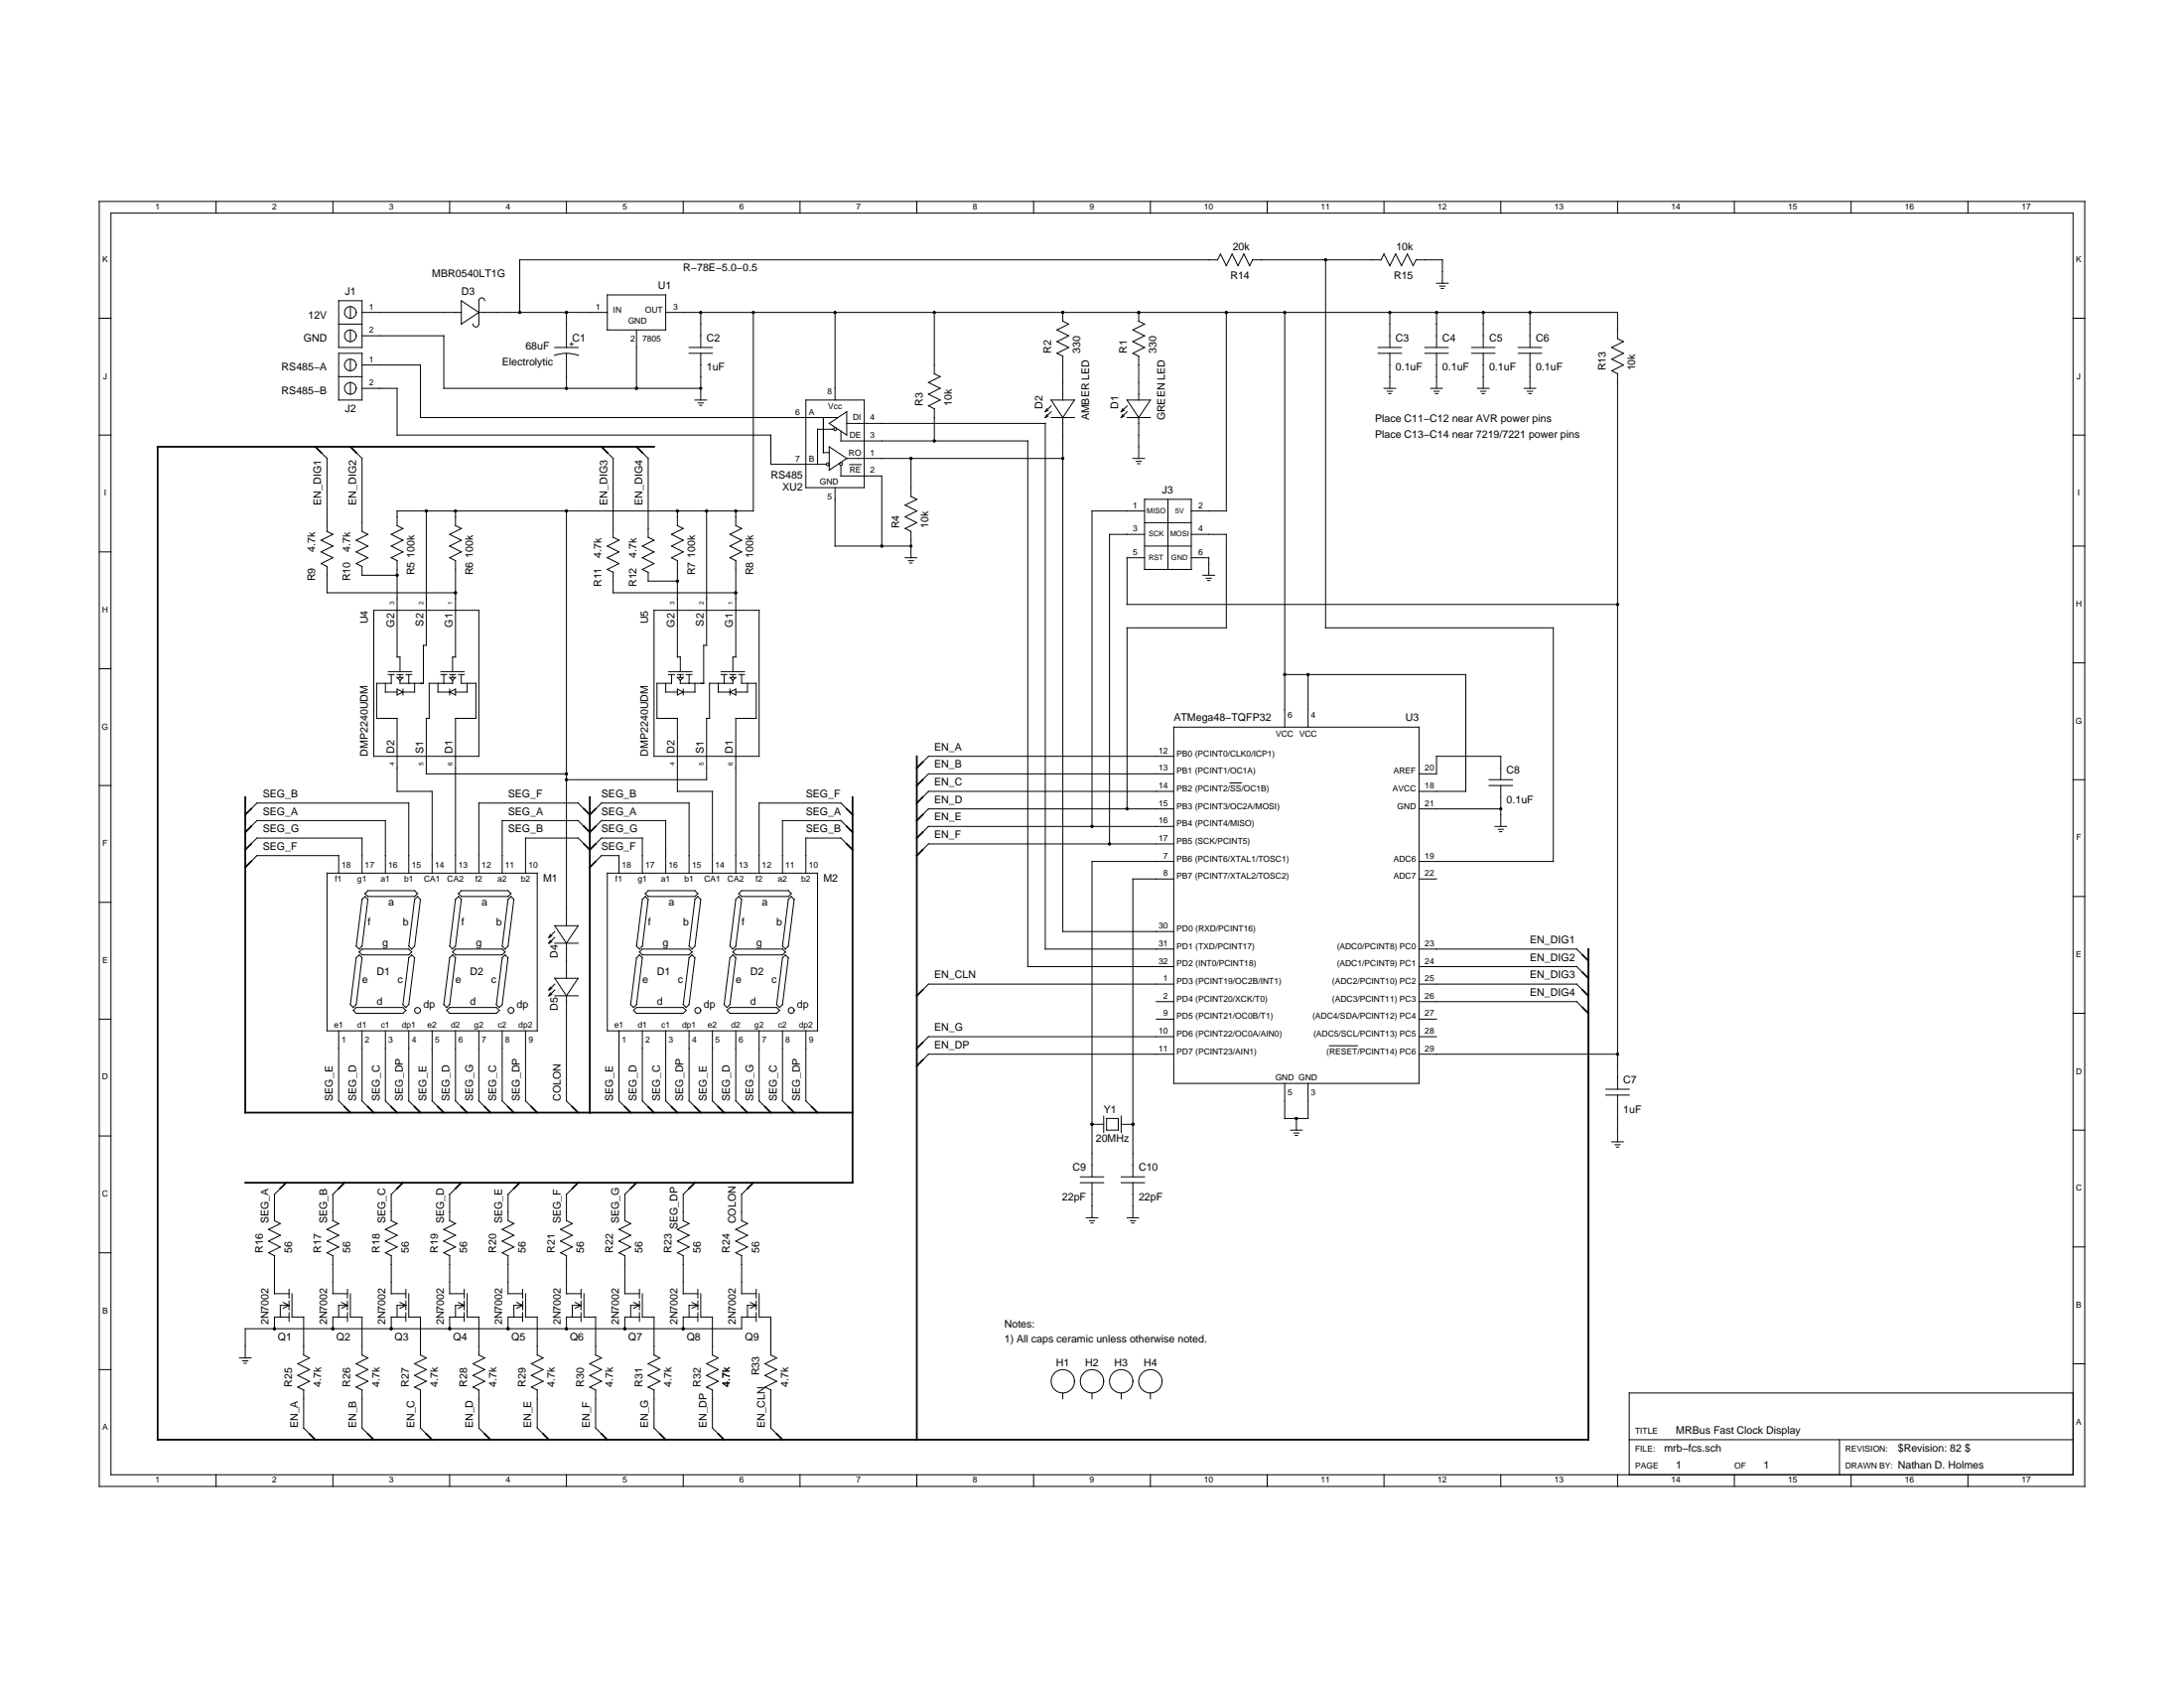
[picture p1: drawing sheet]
<svg xmlns="http://www.w3.org/2000/svg" width="279mm" height="216mm" viewBox="0 0 279 216" stroke-linecap="round" stroke-linejoin="round" font-family="sans-serif">
<g fill="none" stroke="#000" stroke-width=".13">
<path d="M12.7 25.8h254v164.3h-254zM14.2 27.3h251v161.3h-251zM27.6 25.8v1.5M42.6 25.8v1.5M43.3 38.5h3v5.9h-3zM44.8 39.2v1.5M46.3 40h12.7M57.5 25.8v1.5M59 38.5l2.3 1.5-2.3 1.5zM61.3 40h16.4M62 38.5a.37 .37 0 0 0-.4-.4 .37 .37 0 0 0-.3 .4v3a.37 .37 0 0 1-.4 .3 .37 .37 0 0 1-.4-.3M72.5 25.8v1.5"/>
<path d="M72.5 40v4.4M77.7 37.7h7.5v4.5h-7.5zM85.2 40h121.7v3.3l.8 .4-1.5 .7 1.5 .8-1.5 .7 1.5 .8-1.5 .7 .7 .4M87.4 25.8v1.5M89.6 40v4.4M96.4 40v25.4h-45.6v1.8l.7 .4-1.4 .7 1.4 .8-1.4 .7 1.4 .8-1.4 .7 .7 .4M102.3 25.8v1.5M106.8 40v11.2M117.3 25.8v1.5M119.5 40v7.8l.8 .4-1.5 .7 1.5 .8-1.5 .7 1.5 .8-1.5 .7 .7 .4M132.2 25.8v1.5M136 40v1.1l.7 .4-1.5 .7 1.5 .7-1.5 .8 1.5 .7-1.5 .8 .8 .4v5.6"/>
<path d="M145.7 40v1.1l.7 .4-1.5 .7 1.5 .7-1.5 .8 1.5 .7-1.5 .8 .8 .4v5.6M147.2 25.8v1.5M156.9 40v25.4h-4.5M162.1 25.8v1.5M164.4 40v53M169.6 33.2v47.1h29.1v29.9h-17.2M177.1 25.8v1.5M177.8 40v4.4M181.1 33.2h3.4v3M181.2 33.2l-.4 .8-.8-1.5-.7 1.5-.8-1.5-.7 1.5-.7-1.5-.4 .7h-16.5l-.3 .8-.8-1.5-.7 1.5-.8-1.5-.7 1.5-.8-1.5-.3 .7h-89.3v6.8M183.8 40v4.4M183.8 36.2h1.5"/>
<path d="M184.2 36.6h.7M184.4 36.9h.3M189.8 40v4.4M192 25.8v1.5M195.7 40v4.4M206.9 25.8v1.5M221.9 25.8v1.5M236.8 25.8v1.5M251.8 25.8v1.5M12.7 55.6h1.5M12.7 40.7h1.5M41.1 57.9l.7 .7v9.4l.8 .3-1.5 .8 1.5 .7-1.5 .8 1.5 .7-1.5 .8 .7 .4v3.3h16.5"/>
<path d="M43.3 45.2h3v6h-3zM43.3 48.2h3M43.3 41.5h3M44.8 42.2v1.5M44.8 45.9v1.5M44.8 48.9v1.5M45.6 57.9l.7 .7v9.4l.8 .3-1.5 .8 1.5 .7-1.5 .8 1.5 .7-1.5 .8 .7 .4v1.1h4.5M46.3 46.7h7.5v6.7h53.4M46.3 49.7h4.5v5.9h47.8v3.8h7.1M46.3 42.9h10.5v6.8h32.8M70.9 45.5a4.5 4.5 0 0 1 3.1 0M71 44.4h3"/>
<path d="M72.5 45.2v4.5M77.7 57.9l.7 .7v10.1l.8 .4-1.5 .7 1.5 .8-1.5 .7 1.5 .8-1.5 .7 .7 .4M81.4 42.2v7.5M82.2 57.9l.7 .7v10.1l.8 .4-1.5 .7 1.5 .8-1.5 .7 1.5 .8-1.5 .7 .7 .4M88.2 44.4h2.9M88.2 45.2h2.9M88.9 51.2h1.5M89.3 51.5h.7M89.5 51.8h.3M89.6 45.2v6M103.1 51.2h7.5v11.2h-7.5zM105.3 53.4v4.5h.8"/>
<path d="M106.1 54.2l2.2-1.5v2.9zM106.1 57.1l2.2 1.5-2.2 1.5zM106.6 54.9h-2v4.5M107.6 59.5v1.4h5.2v8.9M107.6 55.1v1.3h23.9v67.2h18.7M108.3 54.2h25.4v67.2h16.5M108.3 58.6h27.7M108.7 59.4h1.5M116.5 58.6v4.9l.8 .4-1.5 .7 1.5 .8-1.5 .7 1.5 .8-1.5 .7 .7 .4M119.5 52.3v4.1M133.9 53l-.2 .4M133.9 52.3l-.2 .4"/>
<path d="M134.1 53.2l-.4 .2M134.1 52.5l-.4 .2M134.5 53.4h3M134.5 51.2h3l-1.5 2.2zM134.5 51.9l-.8 .8M134.5 52.7l-.8 .7M136 53.4v65.7h14.2M143.6 53l-.2 .4M143.6 52.3l-.2 .4M143.8 53.2l-.4 .2M143.8 52.5l-.4 .2M144.2 53.4h3"/>
<path d="M144.2 51.2h3l-1.5 2.2zM144.2 51.9l-.8 .8M144.2 52.7l-.8 .7M144.9 58.6h1.5M145.3 59h.7M145.5 59.3h.3M145.7 53.4v5.2M176.3 44.4h3M176.3 45.2h3M177.1 49.7h1.4M177.5 50h.6M177.7 50.3h.2"/>
<path d="M177.8 45.2v4.5M182.3 44.4h3M182.3 45.2h3M183 49.7h1.5M183.4 50h.7M183.6 50.3h.3M183.8 45.2v4.5M188.3 44.4h2.9M188.3 45.2h2.9M189 49.7h1.5M189.4 50h.7M189.6 50.3h.3"/>
<path d="M189.8 45.2v4.5M194.2 44.4h3M194.2 45.2h3M195 49.7h1.5M195.4 50h.7M195.6 50.3h.3M195.7 45.2v4.5M206.9 47.8v91.5M265.2 55.6h1.5M265.2 40.7h1.5M12.7 70.6h1.5M47.8 78.1h13.5v18.6h-13.5z"/>
<path d="M50.8 71.7v12.3h.4v1.9M54.5 65.4v17.1h-.3v4.9h-3v-.4M58.3 65.4v1.8l.7 .4-1.5 .7 1.5 .8-1.5 .7 1.5 .8-1.5 .7 .8 .4M58.3 71.7v12.3h-.4v1.9M72.5 65.4v53M78.4 73.2v2.6h15.7M82.9 73.2v1.1h3.8M83.7 78.1h13.4v18.6h-13.4zM86.7 71.7v12.3h.3v1.9M86.7 65.4v1.8l.7 .4-1.5 .7 1.5 .8-1.5 .7 1.5 .8-1.5 .7 .8 .4M90.4 65.4v17.1h-.4v4.9h-3v-.4M94.1 65.4v1.8l.8 .4-1.5 .7 1.5 .8-1.5 .7 1.5 .8-1.5 .7 .7 .4"/>
<path d="M94.1 71.7v12.3h-.3v1.9M106.8 62.4v7.4h9.7M115.8 71.3h1.5M116.2 71.7h.7M116.4 72h.3M116.5 68v3.3M146.4 65.4h-6.7v40.3M146.4 71.3h-2.2v6h62.7M146.4 69.8h6M146.4 68.3h-4.5v39.6M146.4 66.9h6M146.4 63.9h6v8.9h-6z"/>
<path d="M149.4 63.9v8.9M152.4 71.3h2.2v2.3M152.4 68.3h4.5v12h-12.7v23.2M153.9 73.6h1.5M154.3 74h.7M154.5 74.3h.3M265.2 69.8h1.5M12.7 85.5h1.5M49.3 87.4v1.1h1.5M49.7 86.3h.7M49.7 85.9h3M50.1 86.3v1.1h-1.9v4.5h2.6v9.3h4.5v10.5"/>
<path d="M50.8 88.1l.7 .4-.7 .4zM50.8 86.3h.7M50.8 86.7h.7l-.3 .3zM51.2 86.3v.4M51.5 88.1v.8M51.9 86.3h.8M52.3 86.3v1.1M53 87.4v1.1h-1.5M56 87.4v1.1h1.5M56.4 86.3h.8M56.4 85.9h3M56.8 86.3v1.1"/>
<path d="M57.5 88.1v.8M57.5 86.3h.8M57.5 88.5l.8-.4v.8zM57.5 86.7h.8l-.4 .3zM57.9 87v.4h-3v4.5h-.4v7.1h18M57.9 86.3v.4M58.6 86.3h.8M59 86.3v1.1h1.9v4.5h-2.6v19.8M59.8 87.4v1.1h-1.5M85.2 87.4v1.1h1.5M85.5 86.3h.8M85.5 85.9h3"/>
<path d="M85.9 86.3v1.1h-1.9v4.5h2.7v9.3h4.4v10.5M86.7 86.3h.7M86.7 86.7h.7l-.4 .3zM86.7 88.1l.7 .4-.7 .4zM87 86.3v.4M87.4 88.1v.8M87.8 86.3h.7M88.2 86.3v1.1M88.9 87.4v1.1h-1.5M91.9 87.4v1.1h1.5M92.3 86.3h.7M92.3 85.9h3"/>
<path d="M92.6 86.3v1.1M93.4 86.3h.7M93.4 86.7h.7l-.3 .3zM93.4 88.5l.7-.4v.8zM93.4 88.1v.8M93.8 87v.4h-3v4.5h-.4v7.8h-17.9M93.8 86.3v.4M94.5 86.3h.8M94.9 86.3v1.1h1.8v4.5h-2.6v19.8M95.6 87.4v1.1h-1.5M150.2 99h-31.4l-.8 .7M150.2 96.7h-31.4l-.8 .8"/>
<path d="M150.2 93h31.3v45.6h-31.3zM164.4 86.3h23.1v14.9h-6M167.3 86.3v6.7M181.5 99h2.3v-2.3h8.2v3M190.5 99.7h3M265.2 84.8h1.5M265.2 99.7h1.5M12.7 100.5h1.5M12.7 115.4h1.5M32.1 107.9l.8-.7h13.4v4.5M32.1 110.2l.8-.8h10.4v2.3M32.1 105.7l.8-.7h16.4v6.7"/>
<path d="M32.1 103.5l.8-.8h19.4v9M41.8 111.7h26.9v20.1h-26.9zM46.3 115l.4-.3 .4 .3-.8 6-.4 .4-.3-.4zM47.1 113.9h5.9l.4 .4-.4 .4h-5.9l-.4-.4zM53 115l.4-.3 .4 .3-.8 6-.3 .4-.4-.4zM58.3 115l.3-.3 .4 .3-.7 6-.4 .4-.4-.4zM59 113.9h6l.4 .4-.4 .4h-6l-.4-.4zM65 115l.4-.3 .3 .3-.7 6-.4 .4-.4-.4zM70.4 119.5l-.2 .4M70.6 119.7l-.4 .2M71 118.4h3l-1.5 2.2zM71 119.1l-.8 .8"/>
<path d="M71 119.9l-.8 .7M74.7 103.5l-.7-.8h-12.7v9M74.7 105.7l-.7-.7h-9.8v6.7M74.7 107.9l-.7-.7h-6.8v4.5M76.2 110.2l.7-.8h2.3v2.3M76.2 105.7l.7-.7h8.3v6.7M76.2 103.5l.7-.8h11.3v9M76.2 107.9l.7-.7h5.3v4.5M77.7 111.7h26.9v20.1h-26.9zM82.2 115l.4-.3 .3 .3-.7 6-.4 .4-.4-.4zM82.6 114.3l.3-.4h6l.4 .4-.4 .4h-6zM88.9 115l.4-.3 .3 .3-.7 6-.4 .4-.3-.4z"/>
<path d="M94.1 115l.4-.3 .4 .3-.8 6-.3 .4-.4-.4zM94.9 113.9h6l.3 .4-.3 .4h-6l-.4-.4zM101.2 114.7l.4 .3-.7 6-.4 .4-.4-.4 .8-6zM108.3 107.9l-.7-.7h-4.5v4.5M108.3 103.5l-.7-.8h-10.5v9M108.3 105.7l-.7-.7h-7.5v6.7M150.2 110.2h-10.5v40.3M150.2 112.4h-5.3v38.1M150.2 103.5h-31.4l-.8 .7M150.2 101.2h-31.4l-.8 .8M150.2 105.7h-31.4l-.8 .7M150.2 107.9h-31.4l-.8 .8"/>
<path d="M157.4 100.1h1.4M181.5 103.5h10.5M181.5 112.4h2.3M190.5 100.5h3M191.2 105.7h1.5M191.7 106.1h.6M191.8 106.4h.3M192 100.5v5.2M265.2 114.7h1.5M12.7 130.4h1.5M43.3 131.8v9l.8 .8M45.6 128.9h5.9l.4 .3-.4 .4h-5.9l-.4-.4z"/>
<path d="M45.9 122.1l.4 .4-.7 6-.4 .4-.4-.4 .8-6zM46.3 131.8v9l.8 .8M46.3 121.4h6l.4 .4-.4 .3h-6l-.4-.3zM49.3 131.8v9l.8 .8M52.3 131.8v9l.7 .8M52.7 122.1l.3 .4-.7 6-.4 .4-.4-.4 .8-6zM55.3 131.8v9l.7 .8M57.5 128.9h6l.4 .3-.4 .4h-6l-.3-.4zM57.9 122.1l.4 .4-.8 6-.3 .4-.4-.4 .7-6zM58.3 121.4h5.9l.4 .4-.4 .3h-5.9l-.4-.3zM58.3 131.8v9l.7 .8M61.3 131.8v9l.7 .8"/>
<path d="M64.2 131.8v9l.8 .8M64.6 122.1l.4 .4-.8 6-.3 .4-.4-.4 .7-6zM67.2 131.8v9l.8 .8M70.4 120.3l-.2 .3M70.4 127l-.2 .4M70.4 126.2l-.2 .4M70.6 120.5l-.4 .1M70.6 127.2l-.4 .2M70.6 126.4l-.4 .2M71 125.9l-.8 .7M71 120.6h3M71 125.1h3l-1.5 2.3z"/>
<path d="M71 127.4h3M71 126.6l-.8 .8M72.5 120.6v4.5M72.5 127.4v13.4l.7 .8M79.2 131.8v9l.7 .8M81.1 129.2l.3-.3h6l.4 .3-.4 .4h-6zM81.8 122.1l.4 .4-.8 6-.3 .4-.4-.4 .7-6zM82.2 121.4h6l.3 .4-.3 .3h-6l-.4-.3zM82.2 131.8v9l.7 .8M85.2 131.8v9l.7 .8M88.2 131.8v9l.7 .8M88.5 122.1l.4 .4-.7 6-.4 .4-.4-.4 .8-6z"/>
<path d="M91.1 131.8v9l.8 .8M93 129.2l.4-.3h6l.3 .3-.3 .4h-6zM93.8 122.1l.3 .4-.7 6-.4 .4-.4-.4 .8-6zM94.1 121.4h6l.4 .4-.4 .3h-6l-.3-.3zM94.1 131.8v9l.8 .8M97.1 131.8v9l.8 .8M100.1 131.8v9l.8 .8M100.5 122.1l.4 .4-.8 6-.4 .4-.3-.4 .7-6zM103.1 131.8v9l.7 .8M147.9 130.4h2.3M147.9 128.1h2.3M150.2 125.9h-31.4l-.8 .7"/>
<path d="M150.2 132.6h-31.4l-.8 .7M150.2 134.8h-31.4l-.8 .8M164.4 138.6v4.5h2.9v-4.5M170.1 133.8h3.6M181.5 130.4h2.3M181.5 121.4h20.2l.8 .7M181.5 123.6h20.2l.8 .8M181.5 125.9h20.2l.8 .7M181.5 128.1h20.2l.8 .8M181.5 132.6h2.3M181.5 134.8h25.4M205.4 139.3h3"/>
<path d="M265.2 129.6h1.5M12.7 145.3h1.5M35.9 152l-.8 .8v3.3l.8 .4-1.5 .7 1.5 .8-1.5 .7 1.5 .8-1.5 .7 .7 .4M43.3 152l-.7 .8v3.3l.7 .4-1.5 .7 1.5 .8-1.5 .7 1.5 .8-1.5 .7 .8 .4M50.8 152l-.7 .8v3.3l.7 .4-1.5 .7 1.5 .8-1.5 .7 1.5 .8-1.5 .7 .8 .4M58.3 152l-.8 .8v3.3l.8 .4-1.5 .7 1.5 .8-1.5 .7 1.5 .8-1.5 .7 .7 .4M65.7 152l-.7 .8v3.3l.7 .4-1.5 .7 1.5 .8-1.5 .7 1.5 .8-1.5 .7 .8 .4M73.2 152l-.7 .8v3.3l.7 .4-1.5 .7 1.5 .8-1.5 .7 1.5 .8-1.5 .7 .8 .4M80.7 152l-.8 .8v3.3l.8 .4-1.5 .7 1.5 .8-1.5 .7 1.5 .8-1.5 .7 .7 .4M88.2 152l-.8 .8v3.3l.8 .4-1.5 .7 1.5 .8-1.5 .7 1.5 .8-1.5 .7 .7 .4M95.6 152l-.7 .8v3.3l.7 .4-1.5 .7 1.5 .8-1.5 .7 1.5 .8-1.5 .7 .8 .4M138.2 150.5h3"/>
<path d="M138.2 151.3h3M139 155.8h1.4M139.4 156.1h.6M139.6 156.4h.2M139.7 143.8h1.5M139.7 151.3v4.5M141.2 142.8v2M141.6 143.1h1.5v1.4h-1.5zM143.4 143.8h1.5M143.4 142.8v2M143.4 150.5h3M143.4 151.3h3"/>
<path d="M144.2 155.8h1.5M144.6 156.1h.7M144.8 156.4h.3M144.9 151.3v4.5M165.1 144.5h1.5M165.5 144.9h.7M165.7 145.2h.3M165.8 143.1v1.4M205.4 140.1h3M206.2 146h1.5M206.6 146.4h.7M206.8 146.7h.3"/>
<path d="M206.9 140.1v5.9M265.2 144.5h1.5M265.2 159.5h1.5M12.7 160.2h1.5M12.7 175.2h1.5M30.6 173.7h1.5M31 174.1h.7M31.2 174.4h.3M35.1 160.6v4.9h1.9M36.2 166.6l.8 .4M37 168.5h-1.9v1.4M37 167l-.8 .3"/>
<path d="M37 164.9v1.1M37 166.4v1.1M37 167.9v1.1M37 167h-1.1v1.5M37.4 165.5v3h1.4v4.8l.8 .4-1.5 .7 1.5 .8-1.5 .7 1.5 .8-1.5 .7 .7 .4M38.8 177.8v4.8l.8 .8M42.6 160.6v4.9h1.9M43.7 166.6l.8 .4M44.5 168.5h-1.9v1.4M44.5 167h-1.2v1.5M44.5 167l-.8 .3M44.5 164.9v1.1"/>
<path d="M44.5 166.4v1.1M44.5 167.9v1.1M44.8 165.5v3h1.5v4.8l.8 .4-1.5 .7 1.5 .8-1.5 .7 1.5 .8-1.5 .7 .7 .4M46.3 177.8v4.8l.8 .8M50.1 160.6v4.9h1.8M51.2 166.6l.7 .4M51.9 167h-1.1v1.5M51.9 168.5h-1.8v1.4M51.9 167l-.7 .3M51.9 164.9v1.1M51.9 166.4v1.1M51.9 167.9v1.1"/>
<path d="M52.3 165.5v3h1.5v4.8l.7 .4-1.5 .7 1.5 .8-1.5 .7 1.5 .8-1.5 .7 .8 .4M53.8 177.8v4.8l.7 .8M57.5 160.6v4.9h1.9M58.6 166.6l.8 .4M59.4 168.5h-1.9v1.4M59.4 167h-1.1v1.5M59.4 167l-.8 .3M59.4 164.9v1.1M59.4 166.4v1.1M59.4 167.9v1.1M59.8 165.5v3h1.5v4.8l.7 .4-1.5 .7 1.5 .8-1.5 .7 1.5 .8-1.5 .7 .8 .4M61.3 177.8v4.8l.7 .8"/>
<path d="M65 160.6v4.9h1.9M66.1 166.6l.8 .4M66.9 168.5h-1.9v1.4M66.9 167h-1.2v1.5M66.9 167l-.8 .3M66.9 164.9v1.1M66.9 166.4v1.1M66.9 167.9v1.1M67.2 165.5v3h1.5v4.8l.8 .4-1.5 .7 1.5 .8-1.5 .7 1.5 .8-1.5 .7 .7 .4M68.7 177.8v4.8l.8 .8M72.5 160.6v4.9h1.8M73.6 166.6l.7 .4"/>
<path d="M74.3 168.5h-1.8v1.4M74.3 167h-1.1v1.5M74.3 167l-.7 .3M74.3 164.9v1.1M74.3 166.4v1.1M74.3 167.9v1.1M74.7 165.5v3h1.5v4.8l.7 .4-1.4 .7 1.4 .8-1.4 .7 1.4 .8-1.4 .7 .7 .4M76.2 177.8v4.8l.7 .8M79.9 160.6v4.9h1.9M81.1 166.6l.7 .4M81.8 168.5h-1.9v1.4M81.8 167h-1.1v1.5"/>
<path d="M81.8 167l-.7 .3M81.8 164.9v1.1M81.8 166.4v1.1M81.8 167.9v1.1M82.2 165.5v3h1.5v4.8l.7 .4-1.5 .7 1.5 .8-1.5 .7 1.5 .8-1.5 .7 .8 .4M83.7 177.8v4.8l.7 .8M87.4 160.6v4.9h1.9M88.5 166.6l.8 .4M89.3 168.5h-1.9v1.4M89.3 167h-1.1v1.5M89.3 167l-.8 .3M89.3 164.9v1.1"/>
<path d="M89.3 166.4v1.1M89.3 167.9v1.1M89.6 165.5v3h1.5v4.8l.8 .4-1.5 .7 1.5 .8-1.5 .7 1.5 .8-1.5 .7 .7 .4M91.1 177.8v4.8l.8 .8M94.9 160.6v4.9h1.8M96 166.6l.7 .4M96.7 168.5h-1.8v1.4h-63.5v3.8M96.7 167h-1.1v1.5M96.7 164.9v1.1M96.7 166.4v1.1M96.7 167.9v1.1M96.7 167l-.7 .3"/>
<path d="M97.1 165.5v3h1.5v4.8l.8 .4-1.5 .7 1.5 .8-1.5 .7 1.5 .8-1.5 .7 .7 .4M98.6 177.8v4.8l.8 .8M136 178.2v.7M139.7 178.2v.7M143.4 178.2v.7M147.2 178.2v.7M265.2 178.2h-56.8v10.4M265.2 174.4h1.5M27.6 188.6v1.5M42.6 188.6v1.5M57.5 188.6v1.5M72.5 188.6v1.5"/>
<path d="M87.4 188.6v1.5M102.3 188.6v1.5M117.3 188.6v1.5M132.2 188.6v1.5M147.2 188.6v1.5M162.1 188.6v1.5M177.1 188.6v1.5M192 188.6v1.5M206.9 188.6v1.5M208.4 184.1h56.8M221.9 188.6v1.5M235.3 184.1v4.5"/>
<path d="M236.8 188.6v1.5M251.8 188.6v1.5"/>
<circle cx="44.8" cy="40" r=".75"/>
<circle cx="44.8" cy="49.7" r=".75"/>
<circle cx="44.8" cy="42.9" r=".75"/>
<circle cx="44.8" cy="46.7" r=".75"/>
<circle cx="105.9" cy="59.4" r=".19"/>
<circle cx="106.8" cy="54.9" r=".19"/>
<circle cx="107.6" cy="59.3" r=".19"/>
<circle cx="53.4" cy="129.2" r=".37"/>
<circle cx="65.4" cy="129.2" r=".37"/>
<circle cx="89.3" cy="129.2" r=".37"/>
<circle cx="101.2" cy="129.2" r=".37"/>
<circle cx="136" cy="176.7" r="1.49"/>
<circle cx="139.7" cy="176.7" r="1.49"/>
<circle cx="143.4" cy="176.7" r="1.49"/>
<circle cx="147.2" cy="176.7" r="1.49"/>
</g>
<g fill="#000">
<circle cx="66.5" cy="40" r=".19"/>
<circle cx="72.5" cy="40" r=".19"/>
<circle cx="89.6" cy="40" r=".19"/>
<circle cx="96.4" cy="40" r=".19"/>
<circle cx="106.8" cy="40" r=".19"/>
<circle cx="119.5" cy="40" r=".19"/>
<circle cx="136" cy="40" r=".19"/>
<circle cx="145.7" cy="40" r=".19"/>
<circle cx="156.9" cy="40" r=".19"/>
<circle cx="164.4" cy="40" r=".19"/>
<circle cx="169.6" cy="33.2" r=".19"/>
<circle cx="177.8" cy="40" r=".19"/>
<circle cx="183.8" cy="40" r=".19"/>
<circle cx="189.8" cy="40" r=".19"/>
<circle cx="195.7" cy="40" r=".19"/>
<circle cx="72.5" cy="49.7" r=".19"/>
<circle cx="81.4" cy="49.7" r=".19"/>
<circle cx="89.6" cy="49.7" r=".19"/>
<circle cx="116.5" cy="58.6" r=".19"/>
<circle cx="119.5" cy="56.4" r=".19"/>
<circle cx="136" cy="58.6" r=".19"/>
<circle cx="50.8" cy="73.6" r=".19"/>
<circle cx="54.5" cy="65.4" r=".19"/>
<circle cx="58.3" cy="75.8" r=".19"/>
<circle cx="58.3" cy="65.4" r=".19"/>
<circle cx="72.5" cy="65.4" r=".19"/>
<circle cx="86.7" cy="65.4" r=".19"/>
<circle cx="86.7" cy="74.3" r=".19"/>
<circle cx="90.4" cy="65.4" r=".19"/>
<circle cx="94.1" cy="75.8" r=".19"/>
<circle cx="94.1" cy="65.4" r=".19"/>
<circle cx="112.8" cy="69.8" r=".19"/>
<circle cx="116.5" cy="69.8" r=".19"/>
<circle cx="206.9" cy="77.3" r=".19"/>
<circle cx="72.5" cy="99" r=".19"/>
<circle cx="72.5" cy="99.7" r=".19"/>
<circle cx="164.4" cy="86.3" r=".19"/>
<circle cx="167.3" cy="86.3" r=".19"/>
<circle cx="139.7" cy="105.7" r=".19"/>
<circle cx="141.9" cy="107.9" r=".19"/>
<circle cx="144.2" cy="103.5" r=".19"/>
<circle cx="192" cy="103.5" r=".19"/>
<circle cx="206.9" cy="134.8" r=".19"/>
<circle cx="75.5" cy="142.3" r=".11"/>
<circle cx="139.7" cy="143.8" r=".19"/>
<circle cx="144.9" cy="143.8" r=".19"/>
<circle cx="165.8" cy="143.1" r=".19"/>
<circle cx="35.1" cy="169.9" r=".19"/>
<circle cx="42.6" cy="169.9" r=".19"/>
<circle cx="50.1" cy="169.9" r=".19"/>
<circle cx="57.5" cy="169.9" r=".19"/>
<circle cx="65" cy="169.9" r=".19"/>
<circle cx="72.5" cy="169.9" r=".19"/>
<circle cx="79.9" cy="169.9" r=".19"/>
<circle cx="87.4" cy="169.9" r=".19"/>
</g>
<g fill="none" stroke="#000" stroke-width=".22">
<path d="M40.3 57.1l.8 .8M44.8 57.1l.8 .8M76.9 57.1l.8 .8M81.4 57.1l.8 .8M83.7 57.1h-63.5v127h183v-62.7M117.3 96.7v87.4M118 97.5l-.7 .7M118 99.7l-.7 .8M31.4 102v40.3h77.7M32.1 110.2l-.7 .7M32.1 107.9l-.7 .8M32.1 105.7l-.7 .7"/>
<path d="M32.1 103.5l-.7 .7M74.7 103.5l.8 .7 .7-.7M74.7 105.7l.8 .7 .7-.7M74.7 107.9l.8 .8 .7-.8M75.5 102v40.3M76.2 110.2l-.7 .7M108.3 103.5l.8 .7M108.3 105.7l.8 .7M108.3 107.9l.8 .8M109.1 102v49.3h-77.7M118 102l-.7 .7M118 104.2l-.7 .8"/>
<path d="M118 106.4l-.7 .8M118 108.7l-.7 .7M118 133.3l-.7 .8M118 135.6l-.7 .7M118 126.6l-.7 .8M202.5 122.1l.7 .8M202.5 124.4l.7 .7M202.5 126.6l.7 .8M202.5 128.9l.7 .7M36.6 151.3l-.7 .7M44.1 141.6l.7 .7M44.1 151.3l-.8 .7"/>
<path d="M47.1 141.6l.7 .7M50.1 141.6l.7 .7M51.5 151.3l-.7 .7M53 141.6l.8 .7M56 141.6l.8 .7M59 141.6l.8 .7M59 151.3l-.7 .7M62 141.6l.8 .7M65 141.6l.7 .7M66.5 151.3l-.8 .7M68 141.6l.7 .7M73.2 141.6l.8 .7"/>
<path d="M74 151.3l-.8 .7M79.9 141.6l.8 .7M81.4 151.3l-.7 .7M82.9 141.6l.8 .7M85.9 141.6l.8 .7M88.9 141.6l.7 .7M88.9 151.3l-.7 .7M91.9 141.6l.7 .7M94.9 141.6l.7 .7M96.4 151.3l-.8 .7M97.9 141.6l.7 .7M100.9 141.6l.7 .7"/>
<path d="M103.8 141.6l.8 .7M39.6 183.4l.7 .7M47.1 183.4l.7 .7M54.5 183.4l.8 .7M62 183.4l.8 .7M69.5 183.4l.7 .7M76.9 183.4l.8 .7M84.4 183.4l.8 .7M91.9 183.4l.7 .7M99.4 183.4l.7 .7"/>
</g>
<g font-size="1.3">
<text x="55.3" y="35.5">MBR0540LT1G</text>
<text x="87.4" y="34.7">R−78E−5.0−0.5</text>
<text x="157.4" y="35.7">R14</text>
<text x="157.7" y="32">20k</text>
<text x="178.3" y="35.7">R15</text>
<text x="178.6" y="32">10k</text>
<text x="39.4" y="40.7">12V</text>
<text x="44.1" y="37.7">J1</text>
<text x="59" y="37.7">D3</text>
<text x="84.2" y="37">U1</text>
<text x="36" y="47.4">RS485−A</text>
<text x="38.8" y="43.7">GND</text>
<text x="64.2" y="46.7">Electrolytic</text>
<text x="67.2" y="44.7">68uF</text>
<text x="73.2" y="43.7">C1</text>
<text x="90.4" y="43.7">C2</text>
<text x="90.4" y="47.4">1uF</text>
<text x="134.5" y="45.2" transform="rotate(-90 134.5 45.2)">R2</text>
<text x="138.2" y="45.2" transform="rotate(-90 138.2 45.2)">330</text>
<text x="144.2" y="45.2" transform="rotate(-90 144.2 45.2)">R1</text>
<text x="147.9" y="45.2" transform="rotate(-90 147.9 45.2)">330</text>
<text x="178.5" y="43.7">C3</text>
<text x="178.5" y="47.4">0.1uF</text>
<text x="184.5" y="43.7">C4</text>
<text x="184.5" y="47.4">0.1uF</text>
<text x="190.5" y="43.7">C5</text>
<text x="190.5" y="47.4">0.1uF</text>
<text x="196.5" y="43.7">C6</text>
<text x="196.5" y="47.4">0.1uF</text>
<text x="205.4" y="47.4" transform="rotate(-90 205.4 47.4)">R13</text>
<text x="209.2" y="47.4" transform="rotate(-90 209.2 47.4)">10k</text>
<text x="36" y="50.4">RS485−B</text>
<text x="44.1" y="52.7">J2</text>
<text x="118" y="51.9" transform="rotate(-90 118 51.9)">R3</text>
<text x="121.8" y="51.9" transform="rotate(-90 121.8 51.9)">10k</text>
<text x="133.4" y="52.3" transform="rotate(-90 133.4 52.3)">D2</text>
<text x="139.3" y="53.8" transform="rotate(-90 139.3 53.8)">AMBER LED</text>
<text x="143.1" y="52.3" transform="rotate(-90 143.1 52.3)">D1</text>
<text x="149" y="53.8" transform="rotate(-90 149 53.8)">GREEN LED</text>
<text x="175.9" y="54">Place C11−C12 near AVR power pins</text>
<text x="175.9" y="55.9">Place C13−C14 near 7219/7221 power pins</text>
<text x="41.1" y="64.6" transform="rotate(-90 41.1 64.6)">EN_DIG1</text>
<text x="45.6" y="64.6" transform="rotate(-90 45.6 64.6)">EN_DIG2</text>
<text x="77.7" y="64.6" transform="rotate(-90 77.7 64.6)">EN_DIG3</text>
<text x="82.2" y="64.6" transform="rotate(-90 82.2 64.6)">EN_DIG4</text>
<text x="98.6" y="61.3">RS485</text>
<text x="100.1" y="62.7">XU2</text>
<text x="148.7" y="63.1">J3</text>
<text x="40.3" y="70.6" transform="rotate(-90 40.3 70.6)">4.7k</text>
<text x="44.8" y="70.6" transform="rotate(-90 44.8 70.6)">4.7k</text>
<text x="76.9" y="71.3" transform="rotate(-90 76.9 71.3)">4.7k</text>
<text x="81.4" y="71.3" transform="rotate(-90 81.4 71.3)">4.7k</text>
<text x="115" y="67.6" transform="rotate(-90 115 67.6)">R4</text>
<text x="118.8" y="67.6" transform="rotate(-90 118.8 67.6)">10k</text>
<text x="40.3" y="74.3" transform="rotate(-90 40.3 74.3)">R9</text>
<text x="44.8" y="74.3" transform="rotate(-90 44.8 74.3)">R10</text>
<text x="53" y="73.6" transform="rotate(-90 53 73.6)">R5 100k</text>
<text x="60.5" y="73.6" transform="rotate(-90 60.5 73.6)">R6 100k</text>
<text x="76.9" y="75.1" transform="rotate(-90 76.9 75.1)">R11</text>
<text x="81.4" y="75.1" transform="rotate(-90 81.4 75.1)">R12</text>
<text x="88.9" y="73.6" transform="rotate(-90 88.9 73.6)">R7 100k</text>
<text x="96.4" y="73.6" transform="rotate(-90 96.4 73.6)">R8 100k</text>
<text x="47.1" y="79.8" transform="rotate(-90 47.1 79.8)">U4</text>
<text x="50.4" y="80.2" transform="rotate(-90 50.4 80.2)">G2</text>
<text x="54.2" y="80.1" transform="rotate(-90 54.2 80.1)">S2</text>
<text x="57.9" y="80.2" transform="rotate(-90 57.9 80.2)">G1</text>
<text x="82.9" y="79.8" transform="rotate(-90 82.9 79.8)">U5</text>
<text x="86.3" y="80.2" transform="rotate(-90 86.3 80.2)">G2</text>
<text x="90" y="80.1" transform="rotate(-90 90 80.1)">S2</text>
<text x="93.8" y="80.2" transform="rotate(-90 93.8 80.2)">G1</text>
<text x="119.5" y="96">EN_A</text>
<text x="150.2" y="92.3">ATMega48−TQFP32</text>
<text x="179.8" y="92.3">U3</text>
<text x="33.6" y="102">SEG_B</text>
<text x="47.1" y="96.7" transform="rotate(-90 47.1 96.7)">DMP2240UDM</text>
<text x="50.4" y="96.4" transform="rotate(-90 50.4 96.4)">D2</text>
<text x="54.2" y="96.4" transform="rotate(-90 54.2 96.4)">S1</text>
<text x="57.9" y="96.4" transform="rotate(-90 57.9 96.4)">D1</text>
<text x="65" y="102">SEG_F</text>
<text x="76.9" y="102">SEG_B</text>
<text x="82.9" y="96.7" transform="rotate(-90 82.9 96.7)">DMP2240UDM</text>
<text x="86.3" y="96.4" transform="rotate(-90 86.3 96.4)">D2</text>
<text x="90" y="96.4" transform="rotate(-90 90 96.4)">S1</text>
<text x="93.8" y="96.4" transform="rotate(-90 93.8 96.4)">D1</text>
<text x="103.1" y="102">SEG_F</text>
<text x="119.5" y="98.2">EN_B</text>
<text x="119.5" y="100.5">EN_C</text>
<text x="192.7" y="99">C8</text>
<text x="33.6" y="106.4">SEG_G</text>
<text x="33.6" y="104.2">SEG_A</text>
<text x="65" y="104.2">SEG_A</text>
<text x="65" y="106.4">SEG_B</text>
<text x="76.9" y="104.2">SEG_A</text>
<text x="76.9" y="106.4">SEG_G</text>
<text x="103.1" y="104.2">SEG_A</text>
<text x="103.1" y="106.4">SEG_B</text>
<text x="119.5" y="105">EN_E</text>
<text x="119.5" y="107.2">EN_F</text>
<text x="119.5" y="102.7">EN_D</text>
<text x="192.7" y="102.7">0.1uF</text>
<text x="33.6" y="108.7">SEG_F</text>
<text x="69.5" y="112.8">M1</text>
<text x="76.9" y="108.7">SEG_F</text>
<text x="105.3" y="112.8">M2</text>
<text x="47.1" y="118.4">f</text>
<text x="49.7" y="115.8">a</text>
<text x="51.5" y="118.4">b</text>
<text x="59" y="118.4">f</text>
<text x="61.6" y="115.8">a</text>
<text x="63.5" y="118.4">b</text>
<text x="82.9" y="118.4">f</text>
<text x="85.5" y="115.8">a</text>
<text x="87.4" y="118.4">b</text>
<text x="94.9" y="118.4">f</text>
<text x="97.5" y="115.8">a</text>
<text x="99.4" y="118.4">b</text>
<text x="46.3" y="125.8">e</text>
<text x="48.2" y="124.7">D1</text>
<text x="48.9" y="121">g</text>
<text x="50.9" y="125.8">c</text>
<text x="58.3" y="125.8">e</text>
<text x="60.1" y="124.7">D2</text>
<text x="60.9" y="121">g</text>
<text x="62.8" y="125.8">c</text>
<text x="71.3" y="122.5" transform="rotate(-90 71.3 122.5)">D4</text>
<text x="82.2" y="125.8">e</text>
<text x="84" y="124.7">D1</text>
<text x="84.8" y="121">g</text>
<text x="86.7" y="125.8">c</text>
<text x="94.1" y="125.8">e</text>
<text x="96" y="124.7">D2</text>
<text x="96.7" y="121">g</text>
<text x="98.7" y="125.8">c</text>
<text x="119.5" y="125.1">EN_CLN</text>
<text x="195.7" y="120.6">EN_DIG1</text>
<text x="195.7" y="122.9">EN_DIG2</text>
<text x="195.7" y="125.1">EN_DIG3</text>
<text x="48.2" y="128.5">d</text>
<text x="54.2" y="128.9">dp</text>
<text x="60.1" y="128.5">d</text>
<text x="66.1" y="128.9">dp</text>
<text x="71.3" y="129.2" transform="rotate(-90 71.3 129.2)">D5</text>
<text x="84" y="128.5">d</text>
<text x="90" y="128.9">dp</text>
<text x="96" y="128.5">d</text>
<text x="102" y="128.9">dp</text>
<text x="119.5" y="131.8">EN_G</text>
<text x="195.7" y="127.4">EN_DIG4</text>
<text x="119.5" y="134.1">EN_DP</text>
<text x="42.6" y="140.8" transform="rotate(-90 42.6 140.8)">SEG_E</text>
<text x="45.6" y="140.8" transform="rotate(-90 45.6 140.8)">SEG_D</text>
<text x="48.6" y="140.8" transform="rotate(-90 48.6 140.8)">SEG_C</text>
<text x="51.5" y="140.8" transform="rotate(-90 51.5 140.8)">SEG_DP</text>
<text x="54.5" y="140.8" transform="rotate(-90 54.5 140.8)">SEG_E</text>
<text x="57.5" y="140.8" transform="rotate(-90 57.5 140.8)">SEG_D</text>
<text x="60.5" y="140.8" transform="rotate(-90 60.5 140.8)">SEG_G</text>
<text x="63.5" y="140.8" transform="rotate(-90 63.5 140.8)">SEG_C</text>
<text x="66.5" y="140.8" transform="rotate(-90 66.5 140.8)">SEG_DP</text>
<text x="71.7" y="140.8" transform="rotate(-90 71.7 140.8)">COLON</text>
<text x="78.4" y="140.8" transform="rotate(-90 78.4 140.8)">SEG_E</text>
<text x="81.4" y="140.8" transform="rotate(-90 81.4 140.8)">SEG_D</text>
<text x="84.4" y="140.8" transform="rotate(-90 84.4 140.8)">SEG_C</text>
<text x="87.4" y="140.8" transform="rotate(-90 87.4 140.8)">SEG_DP</text>
<text x="90.4" y="140.8" transform="rotate(-90 90.4 140.8)">SEG_E</text>
<text x="93.4" y="140.8" transform="rotate(-90 93.4 140.8)">SEG_D</text>
<text x="96.4" y="140.8" transform="rotate(-90 96.4 140.8)">SEG_G</text>
<text x="99.4" y="140.8" transform="rotate(-90 99.4 140.8)">SEG_C</text>
<text x="102.3" y="140.8" transform="rotate(-90 102.3 140.8)">SEG_DP</text>
<text x="141.2" y="142.3">Y1</text>
<text x="207.7" y="138.6">C7</text>
<text x="207.7" y="142.3">1uF</text>
<text x="137.2" y="149.8">C9</text>
<text x="140.2" y="146">20MHz</text>
<text x="145.7" y="149.8">C10</text>
<text x="135.9" y="153.5">22pF</text>
<text x="145.7" y="153.5">22pF</text>
<text x="33.6" y="160.2" transform="rotate(-90 33.6 160.2)">R16</text>
<text x="34.4" y="156.5" transform="rotate(-90 34.4 156.5)">SEG_A</text>
<text x="37.4" y="160.2" transform="rotate(-90 37.4 160.2)">56</text>
<text x="41.1" y="160.2" transform="rotate(-90 41.1 160.2)">R17</text>
<text x="41.8" y="156.5" transform="rotate(-90 41.8 156.5)">SEG_B</text>
<text x="44.8" y="160.2" transform="rotate(-90 44.8 160.2)">56</text>
<text x="48.6" y="160.2" transform="rotate(-90 48.6 160.2)">R18</text>
<text x="49.3" y="156.5" transform="rotate(-90 49.3 156.5)">SEG_C</text>
<text x="52.3" y="160.2" transform="rotate(-90 52.3 160.2)">56</text>
<text x="56" y="160.2" transform="rotate(-90 56 160.2)">R19</text>
<text x="56.8" y="156.5" transform="rotate(-90 56.8 156.5)">SEG_D</text>
<text x="59.8" y="160.2" transform="rotate(-90 59.8 160.2)">56</text>
<text x="63.5" y="160.2" transform="rotate(-90 63.5 160.2)">R20</text>
<text x="64.2" y="156.5" transform="rotate(-90 64.2 156.5)">SEG_E</text>
<text x="67.2" y="160.2" transform="rotate(-90 67.2 160.2)">56</text>
<text x="71" y="160.2" transform="rotate(-90 71 160.2)">R21</text>
<text x="71.7" y="156.5" transform="rotate(-90 71.7 156.5)">SEG_F</text>
<text x="74.7" y="160.2" transform="rotate(-90 74.7 160.2)">56</text>
<text x="78.4" y="160.2" transform="rotate(-90 78.4 160.2)">R22</text>
<text x="79.2" y="156.5" transform="rotate(-90 79.2 156.5)">SEG_G</text>
<text x="82.2" y="160.2" transform="rotate(-90 82.2 160.2)">56</text>
<text x="85.9" y="160.2" transform="rotate(-90 85.9 160.2)">R23</text>
<text x="86.7" y="157.2" transform="rotate(-90 86.7 157.2)">SEG_DP</text>
<text x="89.6" y="160.2" transform="rotate(-90 89.6 160.2)">56</text>
<text x="93.4" y="160.2" transform="rotate(-90 93.4 160.2)">R24</text>
<text x="94.1" y="156.5" transform="rotate(-90 94.1 156.5)">COLON</text>
<text x="97.1" y="160.2" transform="rotate(-90 97.1 160.2)">56</text>
<text x="34.4" y="169.4" transform="rotate(-90 34.4 169.4)">2N7002</text>
<text x="35.6" y="171.4">Q1</text>
<text x="41.8" y="169.4" transform="rotate(-90 41.8 169.4)">2N7002</text>
<text x="43" y="171.4">Q2</text>
<text x="49.3" y="169.4" transform="rotate(-90 49.3 169.4)">2N7002</text>
<text x="50.5" y="171.4">Q3</text>
<text x="56.8" y="169.4" transform="rotate(-90 56.8 169.4)">2N7002</text>
<text x="58" y="171.4">Q4</text>
<text x="64.2" y="169.4" transform="rotate(-90 64.2 169.4)">2N7002</text>
<text x="65.4" y="171.4">Q5</text>
<text x="71.7" y="169.4" transform="rotate(-90 71.7 169.4)">2N7002</text>
<text x="72.9" y="171.4">Q6</text>
<text x="79.2" y="169.4" transform="rotate(-90 79.2 169.4)">2N7002</text>
<text x="80.4" y="171.4">Q7</text>
<text x="86.7" y="169.4" transform="rotate(-90 86.7 169.4)">2N7002</text>
<text x="87.8" y="171.4">Q8</text>
<text x="94.1" y="169.4" transform="rotate(-90 94.1 169.4)">2N7002</text>
<text x="95.3" y="171.4">Q9</text>
<text x="128.5" y="169.8">Notes:</text>
<text x="128.5" y="171.7">1) All caps ceramic unless otherwise noted.</text>
<text x="37.4" y="177.4" transform="rotate(-90 37.4 177.4)">R25</text>
<text x="41.1" y="177.4" transform="rotate(-90 41.1 177.4)">4.7k</text>
<text x="44.8" y="177.4" transform="rotate(-90 44.8 177.4)">R26</text>
<text x="48.6" y="177.4" transform="rotate(-90 48.6 177.4)">4.7k</text>
<text x="52.3" y="177.4" transform="rotate(-90 52.3 177.4)">R27</text>
<text x="56" y="177.4" transform="rotate(-90 56 177.4)">4.7k</text>
<text x="59.8" y="177.4" transform="rotate(-90 59.8 177.4)">R28</text>
<text x="63.5" y="177.4" transform="rotate(-90 63.5 177.4)">4.7k</text>
<text x="67.2" y="177.4" transform="rotate(-90 67.2 177.4)">R29</text>
<text x="71" y="177.4" transform="rotate(-90 71 177.4)">4.7k</text>
<text x="74.7" y="177.4" transform="rotate(-90 74.7 177.4)">R30</text>
<text x="78.4" y="177.4" transform="rotate(-90 78.4 177.4)">4.7k</text>
<text x="82.2" y="177.4" transform="rotate(-90 82.2 177.4)">R31</text>
<text x="85.9" y="177.4" transform="rotate(-90 85.9 177.4)">4.7k</text>
<text x="89.6" y="177.4" transform="rotate(-90 89.6 177.4)">R32</text>
<text x="93.4" y="177.4" transform="rotate(-90 93.4 177.4)">4.7k</text>
<text x="97.1" y="175.9" transform="rotate(-90 97.1 175.9)">R33</text>
<text x="100.9" y="177.4" transform="rotate(-90 100.9 177.4)">4.7k</text>
<text x="135.1" y="174.8">H1</text>
<text x="138.8" y="174.8">H2</text>
<text x="142.6" y="174.8">H3</text>
<text x="146.3" y="174.8">H4</text>
<text x="38.1" y="182.6" transform="rotate(-90 38.1 182.6)">EN_A</text>
<text x="45.6" y="182.6" transform="rotate(-90 45.6 182.6)">EN_B</text>
<text x="53" y="182.6" transform="rotate(-90 53 182.6)">EN_C</text>
<text x="60.5" y="182.6" transform="rotate(-90 60.5 182.6)">EN_D</text>
<text x="68" y="182.6" transform="rotate(-90 68 182.6)">EN_E</text>
<text x="75.5" y="182.6" transform="rotate(-90 75.5 182.6)">EN_F</text>
<text x="82.9" y="182.6" transform="rotate(-90 82.9 182.6)">EN_G</text>
<text x="90.4" y="182.6" transform="rotate(-90 90.4 182.6)">EN_DP</text>
<text x="97.9" y="182.6" transform="rotate(-90 97.9 182.6)">EN_CLN</text>
<text x="212.9" y="185.6">mrb−fcs.sch</text>
<text x="214.4" y="183.4">MRBus Fast Clock Display</text>
<text x="242.8" y="185.6">$Revision: 82 $</text>
<text x="214.4" y="187.9">1</text>
<text x="225.6" y="187.9">1</text>
<text x="242.8" y="187.9">Nathan D. Holmes</text>
</g>
<g font-size="1.1">
<text x="19.9" y="26.8">1</text>
<text x="34.8" y="26.8">2</text>
<text x="49.8" y="26.8">3</text>
<text x="64.7" y="26.8">4</text>
<text x="79.6" y="26.8">5</text>
<text x="94.6" y="26.8">6</text>
<text x="109.5" y="26.8">7</text>
<text x="124.5" y="26.8">8</text>
<text x="139.4" y="26.8">9</text>
<text x="154" y="26.8">10</text>
<text x="169" y="26.8">11</text>
<text x="183.9" y="26.8">12</text>
<text x="198.9" y="26.8">13</text>
<text x="213.8" y="26.8">14</text>
<text x="228.7" y="26.8">15</text>
<text x="243.7" y="26.8">16</text>
<text x="258.6" y="26.8">17</text>
<text x="13.1" y="33.5">K</text>
<text x="265.6" y="33.5">K</text>
<text x="47.2" y="39.6">1</text>
<text x="76.2" y="39.6">1</text>
<text x="78.4" y="40">IN</text>
<text x="80.4" y="41.4">GND</text>
<text x="82.5" y="40">OUT</text>
<text x="86.1" y="39.6">3</text>
<text x="47.2" y="46.3">1</text>
<text x="47.2" y="42.6">2</text>
<text x="72.8" y="43.7" transform="rotate(90 72.8 43.7)">+</text>
<text x="80.7" y="43.7">2</text>
<text x="82.2" y="43.7">7805</text>
<text x="13.2" y="48.5">J</text>
<text x="47.2" y="49.3">2</text>
<text x="101.7" y="53">6</text>
<text x="103.5" y="53">A</text>
<text x="105.9" y="50.4">8</text>
<text x="105.9" y="52.3">Vcc</text>
<text x="109.1" y="53.8">DI</text>
<text x="111.3" y="53.8">4</text>
<text x="265.7" y="48.5">J</text>
<text x="101.7" y="59">7</text>
<text x="103.5" y="59">B</text>
<text x="108.6" y="58.3">RO</text>
<text x="108.7" y="56">DE</text>
<text x="111.3" y="58.3">1</text>
<text x="111.3" y="56">3</text>
<text x="13.3" y="63.4">I</text>
<text x="104.9" y="62">GND</text>
<text x="105.9" y="63.9">5</text>
<text x="108.7" y="60.5">RE</text>
<text x="111.3" y="60.5">2</text>
<text x="144.9" y="65">1</text>
<text x="153.3" y="65">2</text>
<text x="265.8" y="63.4">I</text>
<text x="144.9" y="68">3</text>
<text x="144.9" y="71">5</text>
<text x="153.3" y="68">4</text>
<text x="153.3" y="71">6</text>
<text x="265.6" y="77.6">H</text>
<text x="13.1" y="78.3">H</text>
<text x="13" y="93.3">G</text>
<text x="163.2" y="94.2">VCC VCC</text>
<text x="164.7" y="91.9">6</text>
<text x="167.7" y="91.9">4</text>
<text x="265.5" y="92.5">G</text>
<text x="148.2" y="96.4">12</text>
<text x="148.2" y="98.6">13</text>
<text x="148.2" y="100.8">14</text>
<text x="150.5" y="101.2">PB2 (PCINT2/SS/OC1B)</text>
<text x="150.5" y="96.7">PB0 (PCINT0/CLK0/ICP1)</text>
<text x="150.5" y="99">PB1 (PCINT1/OC1A)</text>
<text x="178.2" y="101.2">AVCC</text>
<text x="178.3" y="99">AREF</text>
<text x="182.3" y="98.6">20</text>
<text x="182.3" y="100.8">18</text>
<text x="148.2" y="103.1">15</text>
<text x="148.2" y="105.3">16</text>
<text x="148.2" y="107.6">17</text>
<text x="150.5" y="103.5">PB3 (PCINT3/OC2A/MOSI)</text>
<text x="150.5" y="105.7">PB4 (PCINT4/MISO)</text>
<text x="150.5" y="107.9">PB5 (SCK/PCINT5)</text>
<text x="178.8" y="103.5">GND</text>
<text x="182.3" y="103.1">21</text>
<text x="265.6" y="107.5">F</text>
<text x="13.1" y="108.2">F</text>
<text x="42.9" y="112.8">f1</text>
<text x="43.7" y="111">18</text>
<text x="45.7" y="112.8">g1</text>
<text x="46.7" y="111">17</text>
<text x="48.7" y="112.8">a1</text>
<text x="49.7" y="111">16</text>
<text x="51.7" y="112.8">b1</text>
<text x="52.7" y="111">15</text>
<text x="54.2" y="112.8">CA1</text>
<text x="55.7" y="111">14</text>
<text x="57.2" y="112.8">CA2</text>
<text x="58.6" y="111">13</text>
<text x="60.8" y="112.8">f2</text>
<text x="61.6" y="111">12</text>
<text x="63.6" y="112.8">a2</text>
<text x="64.6" y="111">11</text>
<text x="66.6" y="112.8">b2</text>
<text x="67.6" y="111">10</text>
<text x="78.7" y="112.8">f1</text>
<text x="79.6" y="111">18</text>
<text x="81.6" y="112.8">g1</text>
<text x="82.5" y="111">17</text>
<text x="84.6" y="112.8">a1</text>
<text x="85.5" y="111">16</text>
<text x="87.6" y="112.8">b1</text>
<text x="88.5" y="111">15</text>
<text x="90.1" y="112.8">CA1</text>
<text x="91.5" y="111">14</text>
<text x="93.1" y="112.8">CA2</text>
<text x="94.5" y="111">13</text>
<text x="96.7" y="112.8">f2</text>
<text x="97.5" y="111">12</text>
<text x="99.5" y="112.8">a2</text>
<text x="100.5" y="111">11</text>
<text x="102.5" y="112.8">b2</text>
<text x="103.5" y="111">10</text>
<text x="148.8" y="109.8">7</text>
<text x="148.8" y="112.1">8</text>
<text x="150.5" y="110.2">PB6 (PCINT6/XTAL1/TOSC1)</text>
<text x="150.5" y="112.4">PB7 (PCINT7/XTAL2/TOSC2)</text>
<text x="178.3" y="110.2">ADC6</text>
<text x="178.3" y="112.4">ADC7</text>
<text x="182.3" y="109.8">19</text>
<text x="182.3" y="112.1">22</text>
<text x="148.2" y="118.8">30</text>
<text x="150.5" y="119.1">PD0 (RXD/PCINT16)</text>
<text x="13.1" y="123.2">E</text>
<text x="148.2" y="121">31</text>
<text x="148.2" y="123.3">32</text>
<text x="148.8" y="125.5">1</text>
<text x="150.5" y="125.9">PD3 (PCINT19/OC2B/INT1)</text>
<text x="150.5" y="121.4">PD1 (TXD/PCINT17)</text>
<text x="150.5" y="123.6">PD2 (INT0/PCINT18)</text>
<text x="170.4" y="125.9">(ADC2/PCINT10) PC2</text>
<text x="171" y="121.4">(ADC0/PCINT8) PC0</text>
<text x="171" y="123.6">(ADC1/PCINT9) PC1</text>
<text x="182.3" y="121">23</text>
<text x="182.3" y="123.3">24</text>
<text x="182.3" y="125.5">25</text>
<text x="265.6" y="122.4">E</text>
<text x="42.7" y="131.5">e1</text>
<text x="45.7" y="131.5">d1</text>
<text x="48.7" y="131.5">c1</text>
<text x="51.4" y="131.5">dp1</text>
<text x="54.7" y="131.5">e2</text>
<text x="57.7" y="131.5">d2</text>
<text x="60.7" y="131.5">g2</text>
<text x="63.7" y="131.5">c2</text>
<text x="66.3" y="131.5">dp2</text>
<text x="78.6" y="131.5">e1</text>
<text x="81.6" y="131.5">d1</text>
<text x="84.6" y="131.5">c1</text>
<text x="87.3" y="131.5">dp1</text>
<text x="90.5" y="131.5">e2</text>
<text x="93.5" y="131.5">d2</text>
<text x="96.5" y="131.5">g2</text>
<text x="99.5" y="131.5">c2</text>
<text x="102.2" y="131.5">dp2</text>
<text x="148.8" y="127.7">2</text>
<text x="148.8" y="130">9</text>
<text x="150.5" y="128.1">PD4 (PCINT20/XCK/T0)</text>
<text x="150.5" y="130.4">PD5 (PCINT21/OC0B/T1)</text>
<text x="167.9" y="130.4">(ADC4/SDA/PCINT12) PC4</text>
<text x="170.4" y="128.1">(ADC3/PCINT11) PC3</text>
<text x="182.3" y="127.7">26</text>
<text x="182.3" y="130">27</text>
<text x="43.7" y="133.4">1</text>
<text x="46.7" y="133.4">2</text>
<text x="49.7" y="133.4">3</text>
<text x="52.7" y="133.4">4</text>
<text x="55.7" y="133.4">5</text>
<text x="58.6" y="133.4">6</text>
<text x="61.6" y="133.4">7</text>
<text x="64.6" y="133.4">8</text>
<text x="67.6" y="133.4">9</text>
<text x="79.6" y="133.4">1</text>
<text x="82.5" y="133.4">2</text>
<text x="85.5" y="133.4">3</text>
<text x="88.5" y="133.4">4</text>
<text x="91.5" y="133.4">5</text>
<text x="94.5" y="133.4">6</text>
<text x="97.5" y="133.4">7</text>
<text x="100.5" y="133.4">8</text>
<text x="103.5" y="133.4">9</text>
<text x="148.2" y="132.2">10</text>
<text x="148.2" y="134.5">11</text>
<text x="150.5" y="132.6">PD6 (PCINT22/OC0A/AIN0)</text>
<text x="150.5" y="134.8">PD7 (PCINT23/AIN1)</text>
<text x="168" y="132.6">(ADC5/SCL/PCINT13) PC5</text>
<text x="169.7" y="134.8">(RESET/PCINT14) PC6</text>
<text x="182.3" y="132.2">28</text>
<text x="182.3" y="134.5">29</text>
<text x="265.6" y="137.4">D</text>
<text x="13.1" y="138.1">D</text>
<text x="163.2" y="138.2">GND GND</text>
<text x="164.7" y="140.1">5</text>
<text x="167.7" y="140.1">3</text>
<text x="13.1" y="153.1">C</text>
<text x="265.6" y="152.3">C</text>
<text x="13.1" y="168">B</text>
<text x="265.6" y="167.2">B</text>
<text x="13.1" y="182.9">A</text>
<text x="209.2" y="185.6">FILE:</text>
<text x="209.2" y="183.4">TITLE</text>
<text x="236.1" y="185.6">REVISION:</text>
<text x="265.6" y="182.2">A</text>
<text x="19.9" y="189.6">1</text>
<text x="34.8" y="189.6">2</text>
<text x="49.8" y="189.6">3</text>
<text x="64.7" y="189.6">4</text>
<text x="79.6" y="189.6">5</text>
<text x="94.6" y="189.6">6</text>
<text x="109.5" y="189.6">7</text>
<text x="124.5" y="189.6">8</text>
<text x="139.4" y="189.6">9</text>
<text x="154" y="189.6">10</text>
<text x="169" y="189.6">11</text>
<text x="183.9" y="189.6">12</text>
<text x="198.9" y="189.6">13</text>
<text x="209.2" y="187.9">PAGE</text>
<text x="213.8" y="189.6">14</text>
<text x="221.9" y="187.9">OF</text>
<text x="228.7" y="189.6">15</text>
<text x="236.1" y="187.9">DRAWN BY:</text>
<text x="243.7" y="189.6">16</text>
<text x="258.6" y="189.6">17</text>
</g>
<g font-size=".9">
<text x="146.7" y="65.6">MISO</text>
<text x="150.3" y="65.6">5V</text>
<text x="146.9" y="68.6">SCK</text>
<text x="147" y="71.6">RST</text>
<text x="149.7" y="68.6">MOSI</text>
<text x="149.9" y="71.6">GND</text>
</g>
<g font-size=".8">
<text x="50.4" y="77.3" transform="rotate(-90 50.4 77.3)">3</text>
<text x="54.2" y="77.3" transform="rotate(-90 54.2 77.3)">2</text>
<text x="57.9" y="77.3" transform="rotate(-90 57.9 77.3)">1</text>
<text x="86.3" y="77.3" transform="rotate(-90 86.3 77.3)">3</text>
<text x="90" y="77.3" transform="rotate(-90 90 77.3)">2</text>
<text x="93.8" y="77.3" transform="rotate(-90 93.8 77.3)">1</text>
<text x="50.4" y="97.9" transform="rotate(-90 50.4 97.9)">4</text>
<text x="54.2" y="97.9" transform="rotate(-90 54.2 97.9)">5</text>
<text x="57.9" y="97.9" transform="rotate(-90 57.9 97.9)">6</text>
<text x="86.3" y="97.9" transform="rotate(-90 86.3 97.9)">4</text>
<text x="90" y="97.9" transform="rotate(-90 90 97.9)">5</text>
<text x="93.8" y="97.9" transform="rotate(-90 93.8 97.9)">6</text>
</g>
</svg>
